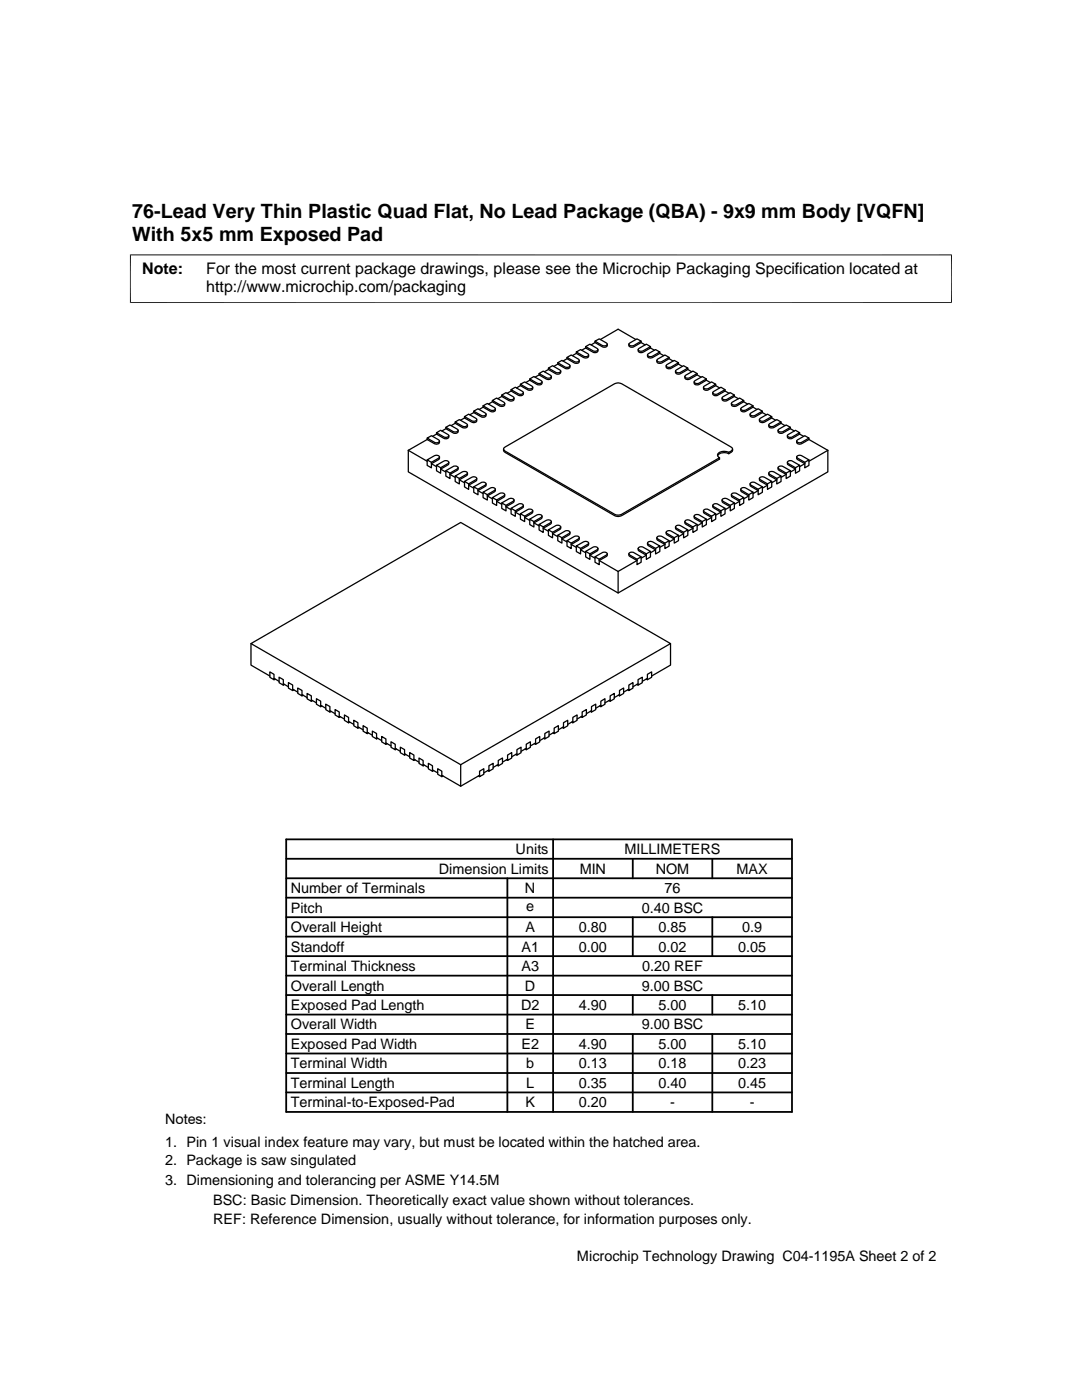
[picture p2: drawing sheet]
<svg xmlns="http://www.w3.org/2000/svg" width="216mm" height="279mm" viewBox="0 0 216 279" stroke-linecap="round" stroke-linejoin="round" font-family="sans-serif">
<g fill="none" stroke="#000" stroke-width=".25">
<path d="M98.3 79.9v.3l1.6 .9 .6-.1 .2-.5M98.3 79.9l.8-.5 1.4 .9 .2 .2-.2 .3h-.6zM100.1 78.8v.3l1.6 .9 .7-.1 .2-.5M100.1 78.8l.9-.4 1.4 .8 .2 .2-.4 .4h-.5zM100.1 79.1l-.8 .5M102 77.8v.2l1.6 1 .7-.1 .1-.5M102 77.8l.8-.5 1.6 1.1-.3 .3h-.5zM102 78l-.8 .5M103.8 76.7v.3l1.7 .9 .6-.1 .2-.5M103.8 76.7l.9-.5 1.4 .8 .2 .3-.2 .2-.6 .1zM103.8 77l-.7 .4M105.7 75.6v.3l1.6 .9 .7-.1 .2-.5"/>
<path d="M105.7 75.6l.8-.5 1.5 .9 .2 .2-.2 .3h-.7zM105.7 75.9l-.8 .4M107.6 74.5v.3l1.6 .9 .6-.1 .2-.5M107.6 74.5l.8-.4 1.4 .8 .2 .2-.3 .4h-.5zM107.6 74.8l-.8 .5M109.4 73.5v.2l1.6 1 .7-.1 .2-.5M109.4 73.5l.9-.5 1.6 1.1-.4 .3h-.5zM109.4 73.7l-.8 .5M111.3 72.4v.3l1.6 .9h.5l.3-.2v-.4M111.3 72.4l.8-.5 1.5 .8 .1 .4-.3 .2h-.5zM111.3 72.7l-.8 .4M113.1 71.3v.3l1.7 .9 .6-.1 .2-.5"/>
<path d="M113.1 71.3l.9-.5 1.4 .9 .2 .2-.3 .3h-.5zM113.1 71.6l-.7 .5M115 70.3v.2l1.6 .9h.7l.2-.6M115 70.3l.8-.5 1.5 .8 .2 .2-.4 .4h-.5zM115 70.5l-.8 .5M116.9 69.2v.2l1.6 1 .6-.1 .2-.5M116.9 69.2l.8-.5 1.6 1.1-.3 .3h-.5zM116.9 69.4l-.8 .5M118.7 68.1v.3l1.7 .9 .6-.1 .2-.5M118.7 68.1l.9-.5 1.4 .9 .2 .2-.2 .2-.6 .1zM118.7 68.4l-.8 .4M119.8 67.8l3.5-2.1 3.6 2.1"/>
<path d="M125.5 68.6l1.6-1 .8 .5-1.6 .9-.6-.1zM127.4 69.6l1.6-.9 .8 .5-1.6 .9-.7-.1zM127.9 68.4l.8 .4M127.9 68.1v.3l-1.6 .9-.6-.1-.2-.1v-.4M129.2 70.7l1.6-.9 .9 .5-1.7 .9-.6-.1zM129.8 69.4l.8 .5M129.8 69.2v.2l-1.6 1-.7-.1-.2-.5M131.1 71.8l1.6-1 .8 .5-1.6 .9h-.7zM131.7 70.5l.7 .5M131.7 70.3v.2l-1.7 .9h-.6l-.2-.6M133 72.9l1.5-1 .9 .5-1.6 .9-.7-.1zM133.5 71.6l.8 .5"/>
<path d="M133.5 71.3v.3l-1.6 .9-.7-.1-.1-.5M134.8 73.9l1.6-.9 .8 .5-1.6 .9-.6-.1zM135.4 72.7l.8 .4M135.4 72.4v.3l-1.6 .9-.7-.1-.2-.5M136.7 75l1.6-.9 .8 .4-1.6 1-.7-.1zM137.2 73.7l.8 .5M137.2 73.5v.2l-1.6 1-.6-.1-.2-.5M138.5 76.1l1.6-1 .8 .5-1.6 .9h-.6zM139.1 74.8l.8 .5M139.1 74.5v.3l-1.6 .9-.7-.1-.1-.5M140.4 77.2l1.6-1 .8 .5-1.6 .9-.7-.1zM140.9 75.9l.9 .4"/>
<path d="M140.9 75.6v.3l-1.6 .9-.6-.1-.2-.1v-.4M142.3 78.2l1.5-.9 .9 .5-1.6 .9-.7-.1zM142.8 77l.8 .4M142.8 76.7v.3l-1.6 .9h-.5l-.3-.2v-.4M144.1 79.3l1.6-.9 .8 .4-1.6 1-.6-.1zM144.7 78l.8 .5M144.7 77.8v.2l-1.6 1-.7-.1-.2-.5M146.5 79.1l.8 .5M146.5 78.8v.3l-1.6 .9-.6-.1-.2-.5M148.4 79.9v.3l-1.6 .9-.7-.1-.2-.5M81.5 89.9l3.7 2.2M81.5 89.9v4.3l41.8 24.1 41.9-24.1v-4.3"/>
<path d="M85.2 91.8v1.1l.9 .5v-1.1M85.2 91.8l1.7-.9 .6 .1 .2 .2-.2 .2-1.4 .9zM85.2 87.7l-3.7 2.2M85.2 87.4v.3l1.7 .9 .6-.1 .2-.5M85.2 87.4l.9-.4 1.4 .8 .2 .2-.4 .3h-.4zM87.1 92.9v1.1l.8 .4v-1.1M87.1 92.9l1.6-1h.5l.4 .4-.2 .2-1.5 .8zM87.1 86.4v.2l1.6 .9h.7l.2-.5M87.1 86.4l.8-.5 1.5 .8 .2 .3-.4 .3h-.5zM87.1 86.6l-.8 .5M87.7 91.2l-.2 .5-1.4 .8 1 .6M89 85.3v.3l1.6 .9 .6-.1 .2-.1v-.4"/>
<path d="M89 85.3l.8-.5 1.6 1.1-.3 .3h-.5zM89 85.6l-.8 .4M89 93.9v1.1l.8 .5v-1.1M89 93.9l1.6-.9h.5l.3 .3-1.6 1.1zM89.6 92.3l-.2 .5-1.5 .8 1.1 .6M90.8 84.5l-.8 .4M90.8 84.2v.3l1.6 .9 .7-.1 .2-.5M90.8 84.2l.9-.5 1.4 .9 .2 .2-.4 .3h-.5zM90.8 95v1.1l.9 .5v-1.1M90.8 95l1.6-.9 .7 .1 .2 .2-1.6 1.1zM91.4 93.3l-.2 .6-1.4 .8 1 .6M92.7 83.1v.3l1.6 .9 .7-.1 .1-.1v-.4"/>
<path d="M92.7 83.1l.8-.4 1.5 .8 .1 .3-.3 .3h-.5zM92.7 83.4l-.8 .5M92.7 96.1v1.1l.8 .5v-1.1M92.7 96.1l1.6-.9h.5l.3 .2-.1 .3-1.5 .9zM93.3 94.4l-.2 .5-1.4 .9 1 .6M94.5 82.1v.2l1.7 .9h.6l.2-.2v-.3M94.5 82.1l.9-.5 1.6 .9v.3l-.4 .2h-.4zM94.5 82.3l-.8 .5M94.5 97.2v1.1l.9 .4v-1.1M94.5 97.2l1.7-1h.4l.4 .3-.2 .3-1.4 .8zM95.1 95.5v.4l-.1 .1-1.5 .8 1 .6M96.4 81v.3l1.6 .9 .7-.1 .1-.5"/>
<path d="M96.4 81l.8-.5 1.5 .8 .1 .3-.1 .2-.7 .1zM96.4 81.3l-.8 .4M96.4 98.2v1.1l.8 .5v-1.1M96.4 98.2l1.6-.9h.5l.3 .3-1.6 1.1zM97 96.6v.4l-1.6 .9 1 .6M98.3 80.2l-.8 .4M98.3 99.3v1.1l.8 .5v-1.1M98.3 99.3l1.6-.9 .6 .1 .2 .2-.2 .3-1.4 .8zM98.8 97.6l-.1 .5-1.5 .9 1.1 .6M100.5 89.6v.5l.3 .2 21.8 12.6a1.53 1.53 0 0 0 1.4 0l19.6-11.3v-.2M100.5 89.4l22.1-12.8a1.53 1.53 0 0 1 1.4 0l21.9 12.6 .3 .4a.87 .87 0 0 1-1.2 .5 1.33 1.33 0 0 0-1.8 .7l.4 .6-19.6 11.2a1.53 1.53 0 0 1-1.4 0l-21.8-12.6-.3-.2zM100.7 98.7l-.2 .5-1.4 .9 1 .5"/>
<path d="M102.6 99.8l-.2 .5-1.4 .8 1 .6M144.1 99.8l.2 .5 1.4 .8-1 .6M144.1 99.7l.3-.2h.5l1.6 .9-.8 .5-1.4-.9zM145.4 90.3v.3M145.9 98.7l.2 .5 1.5 .9-1.1 .5M146 80.4l1.6-1 .8 .5-1.6 .9h-.7zM146 98.6l.3-.2h.5l1.6 .9-.8 .5-1.5-.8zM146.2 89.6l-.1 .5-.7 .5-.8-.3a1.4 1.4 0 0 0-1.4 .7M147.8 97.6l.2 .5 1.4 .9-1 .6M147.8 81.5l1.6-1 .9 .5-1.7 .9-.6-.1zM147.8 97.5l.4-.2h.4l1.7 .9-.9 .5-1.4-.8zM148.4 80.2l.8 .4"/>
<path d="M148.4 99.3v1.1l-.8 .5v-1.1M149.7 96.6v.4l1.6 .9-1 .6M149.7 82.5l1.6-.9 .8 .5-1.6 .9-.7-.1zM149.7 96.5l.3-.3h.5l1.6 1-.8 .4-1.5-.8zM150.3 81.3l.7 .4M150.3 81v.3l-1.7 .9-.6-.1-.2-.5M150.3 98.2v1.1l-.9 .5v-1.1M151.5 95.5l.2 .5 1.4 .8-1 .6M151.6 83.6l1.5-.9 .9 .4-1.6 1-.7-.1zM151.6 95.4l.3-.2h.5l1.6 .9-.9 .5-1.4-.9zM152.1 82.3l.8 .5M152.1 82.1v.2l-1.6 .9h-.7l-.1-.5"/>
<path d="M152.1 97.2v1.1l-.8 .4v-1.1M153.4 94.4l.2 .5 1.4 .9-1 .6M153.4 84.7l1.6-1 .9 .5-1.7 .9-.6-.1zM153.4 94.3l.4-.2h.4l1.7 .9-.9 .5-1.4-.8zM154 83.4l.8 .5M154 83.1v.3l-1.6 .9-.7-.1-.2-.5M154 96.1v1.1l-.9 .5v-1.1M155.3 93.3v.4l.1 .2 1.5 .8-1 .6M155.3 85.8l1.6-1 .8 .5-1.6 .9-.7-.1zM155.3 93.2l.3-.2h.5l1.6 .9-.8 .5-1.6-.9zM155.9 84.5l.7 .4M155.9 84.2v.3l-1.7 .9-.6-.1-.2-.5"/>
<path d="M155.9 95v1.1l-.9 .5v-1.1M157.1 92.3v.4l1.6 .9-1 .6M157.1 86.8l1.6-.9 .9 .5-1.7 .9-.6-.1zM157.1 92.2l.4-.3h.4l1.7 1-.9 .4-1.4-.8zM157.7 85.6l.8 .4M157.7 85.3v.3l-1.6 .9h-.5l-.3-.2v-.4M157.7 93.9v1.1l-.8 .5v-1.1M159 91.2l.2 .5 1.4 .8-1 .6M159 91.1l.3-.2h.5l1.6 .9-.8 .5-1.4-.9zM159 87.9l1.6-.9 .8 .4-1.6 .9h-.6zM159.6 86.4v.2l-1.7 .9h-.6l-.2-.2v-.3M159.6 86.6l.8 .5"/>
<path d="M159.6 92.9v1.1l-.9 .4v-1.1M161.4 87.7l3.8 2.2M161.4 91.8v1.1l-.8 .5v-1.1M161.4 87.4v.3l-1.6 .9-.6-.1-.2-.5M165.2 89.9l-3.8 2.2M100.1 100.4v1.1l.9 .5v-1.1M100.1 100.4l1.6-.9h.7l.2 .3-.2 .2-1.4 .9zM102 101.5v1.1l.8 .4v-1.1M102 101.5l1.6-1h.5l.3 .4-.1 .2-1.5 .8zM103.8 102.5v1.1l.9 .5v-1.1M103.8 102.5l1.7-.9h.4l.4 .3-1.6 1.1zM104.4 100.9v.4l-1.6 .9 1 .6"/>
<path d="M105.7 103.6v1.1l.8 .5v-1.1M105.7 103.6l1.6-.9 .7 .1 .2 .2-.2 .3-1.5 .8zM106.3 101.9l-.2 .5-1.4 .9 1 .6M107.6 104.7v1.1l.8 .5v-1.1M107.6 104.7l1.6-.9h.5l.3 .3-1.6 1.1zM108.2 103l-.2 .5-1.5 .9 1.1 .5M109.4 105.7v1.1l.9 .5v-1.1M109.4 105.7l1.6-.9h.5l.4 .4-.2 .2-1.4 .8zM110 104.1l-.2 .5-1.4 .8 1 .6M111.3 106.8v1.1l.8 .5v-1.1M111.3 106.8l1.6-.9h.5l.3 .2v.3l-1.6 .9zM111.9 105.2l-.1 .4-1.5 .9 1 .6"/>
<path d="M113.1 107.9v1.1l.9 .5v-1.1M113.1 107.9l1.7-.9 .6 .1 .2 .2-1.6 1.1zM113.7 106.2v.4l-.1 .1-1.5 .9 1 .6M115 109v1.1l.8 .5v-1.1M115 109l1.6-.9h.7l.2 .3-.2 .2-1.5 .9zM115.6 107.3l-.2 .5-1.4 .8 1 .6M116.9 110v1.1l.8 .5v-1.1M116.9 110l1.6-.9h.5l.3 .4-.2 .2-1.4 .8zM117.5 108.4l-.2 .5-1.5 .8 1.1 .6M118.7 111.1l1.7-.9h.4l.4 .3-1.6 1.1zM118.7 111.1v1.1l.9 .5v-1.1M119.3 109.5v.4l-1.6 .9 1 .6"/>
<path d="M121.2 110.5l-.2 .5-1.4 .9 3.7 2.1M123.3 114v4.3M125.5 110.5l.2 .5 1.4 .9-3.8 2.1M125.5 110.4l.3-.2h.5l1.6 .9-.8 .5-1.6-.9zM127.3 109.5l.2 .5 1.5 .8-1.1 .6M127.4 109.3l.3-.2h.5l1.6 .9-.8 .5-1.5-.8zM127.9 111.1v1.1l-.8 .5v-1.1M129.2 108.4l.2 .5 1.4 .8-1 .6M129.2 108.3l.4-.2h.4l1.7 .9-.9 .5-1.4-.9zM129.8 110v1.1l-.8 .5v-1.1M131.1 107.3l.1 .5 1.5 .8-1 .6M131.1 107.2l.3-.2h.5l1.6 .9-.8 .5-1.5-.9z"/>
<path d="M131.7 109v1.1l-.9 .5v-1.1M132.9 106.2l.2 .5 1.4 .9-1 .6M133 106.1l.3-.2h.5l1.6 .9-.9 .5-1.4-.8zM133.5 107.9v1.1l-.8 .5v-1.1M134.8 105.2v.4l1.6 .9-1 .6M134.8 105.1l.3-.3h.5l1.6 .9-.8 .5-1.4-.8zM135.4 106.8v1.1l-.9 .5v-1.1M136.7 104.1l.1 .5 1.5 .8-1.1 .6M136.7 104l.3-.2h.5l1.6 .9-.8 .5-1.5-.9zM137.2 105.7v1.1l-.8 .5v-1.1M138.5 103v.4l.2 .1 1.4 .9-1 .5M138.5 102.9l.4-.2h.4l1.6 .9-.8 .5-1.4-.8z"/>
<path d="M139.1 104.7v1.1l-.8 .5v-1.1M140.4 101.9v.4l.1 .1 1.5 .9-1.1 .6M140.4 101.8l.3-.2h.5l1.6 .9-.8 .5-1.6-.9zM140.9 103.6v1.1l-.8 .5v-1.1M142.2 100.9l.1 .4 1.5 .9-1 .6M142.3 100.8l.3-.3h.5l1.6 1-.9 .4-1.4-.8zM142.8 102.5v1.1l-.8 .5v-1.1M144.7 101.5v1.1l-.9 .4v-1.1M146.5 100.4v1.1l-.8 .5v-1.1M50.1 128.4l41.8-24.1 41.9 24.1-41.9 24.2zM50.1 128.4v4.3l3.7 2.2M53.8 134.1l.9 .5v1.1l-.9-.5z"/>
<path d="M54.7 135.4l1 .6M54.9 135.5l-.2 .2M55.7 135.1l.8 .5v1.1l-.8-.5zM56.5 136.5l1.1 .6M56.8 136.6l-.3 .1M57.6 136.2l.8 .5v1.1l-.8-.5zM58.4 137.5l1 .6M58.6 137.7l-.2 .1M59.4 137.3l.9 .5v1.1l-.9-.5zM60.3 138.6l1 .6M60.5 138.7l-.2 .2M61.3 138.4l.8 .5v1.1l-.8-.5z"/>
<path d="M62.1 139.7l1 .6M62.4 139.8l-.3 .2M63.1 139.4l.9 .5v1.1l-.9-.5zM119.9 139.9l.8-.5v1.1l-.8 .5zM121.5 139.8l.3 .2M121.8 138.9l.8-.5v1.1l-.8 .5zM121.8 139.7l-1.1 .6M123.4 138.7l.2 .2M123.6 137.8l.8-.5v1.1l-.8 .5zM123.6 138.6l-1 .6M125.2 137.7l.3 .1M125.5 136.7l.8-.5v1.1l-.8 .5z"/>
<path d="M125.5 137.5l-1.1 .6M127.1 136.6l.2 .1M127.3 135.6l.9-.5v1.1l-.9 .5zM127.3 136.5l-1 .6M128.9 135.5l.3 .2M129.2 134.6l.8-.5v1.1l-.8 .5zM129.2 135.4l-1 .6M133.8 128.4v4.3l-3.8 2.2M64 140.8l1 .6M64.2 140.9l-.2 .1M65 140.5l.8 .5v1.1l-.8-.5zM65.8 141.8l1.1 .6"/>
<path d="M66.1 142l-.3 .1M66.9 141.6l.8 .5v1.1l-.8-.5zM67.7 142.9l1 .6M67.9 143l-.2 .2M68.7 142.7l.9 .5v1.1l-.9-.5zM69.6 144l1 .6M69.8 144.1l-.2 .2M70.6 143.7l.8 .5v1.1l-.8-.5zM71.4 145.1l1.1 .5M71.6 145.2l-.2 .1M72.5 144.8l.8 .5v1.1l-.8-.5zM73.3 146.1l1 .6"/>
<path d="M73.5 146.3l-.2 .1M74.3 145.9l.8 .5v1.1l-.8-.5zM75.1 147.2l1.1 .6M75.4 147.3l-.3 .2M76.2 147l.8 .5v1l-.8-.4zM77 148.3l1 .6M77.2 148.4l-.2 .1M78 148l.9 .5v1.1l-.9-.5zM78.9 149.4l1 .5M79.1 149.5l-.2 .1M79.9 149.1l.8 .5v1.1l-.8-.5zM80.7 150.4l1 .6"/>
<path d="M81 150.6l-.3 .1M81.7 150.2l.9 .5v1.1l-.9-.5zM82.6 151.5l1 .6M82.8 151.6l-.2 .2M83.6 151.3l.8 .5v1l-.8-.4zM84.4 152.6l1.1 .6M84.7 152.7l-.3 .1M85.5 152.3l.8 .5v1.1l-.8-.5zM86.3 153.6l1 .6M86.5 153.8l-.2 .1M87.3 153.4l.9 .5v1.1l-.9-.5zM88.4 154.9l-.2 .1"/>
<path d="M91.9 152.6v4.3l-3.7-2.2M95.5 154.9l.2 .1M95.7 153.9l.8-.5v1.1l-.8 .5zM95.7 154.7l-3.8 2.2M97.3 153.8l.3 .1M97.6 152.8l.8-.5v1.1l-.8 .5zM97.6 153.6l-1.1 .6M99.2 152.7l.2 .1M99.4 151.8l.9-.5v1.1l-.9 .4zM99.4 152.6l-1 .6M101 151.6l.3 .2M101.3 150.7l.8-.5v1.1l-.8 .5z"/>
<path d="M101.3 151.5l-1 .6M102.9 150.6l.2 .1M103.1 149.6l.9-.5v1.1l-.9 .5zM103.1 150.4l-1 .6M104.8 149.5l.2 .1M105 148.5l.8-.5v1.1l-.8 .5zM105 149.4l-1 .5M106.6 148.4l.3 .1M106.9 147.5l.8-.5v1.1l-.8 .4zM106.9 148.3l-1.1 .6M108.5 147.3l.2 .2M108.7 146.4l.9-.5v1.1l-.9 .5z"/>
<path d="M108.7 147.2l-1 .6M110.3 146.3l.3 .1M110.6 145.3l.8-.5v1.1l-.8 .5zM110.6 146.1l-1 .6M112.2 145.2l.2 .1M112.4 144.2l.9-.5v1.1l-.9 .5zM112.4 145.1l-1 .5M114.1 144.1l.2 .2M114.3 143.2l.8-.5v1.1l-.8 .5zM114.3 144l-1 .6M115.9 143l.3 .2M116.2 142.1l.8-.5v1.1l-.8 .5z"/>
<path d="M116.2 142.9l-1.1 .6M117.8 142l.2 .1M118 141l.9-.5v1.1l-.9 .5zM118 141.8l-1 .6M119.7 140.9l.2 .1M119.9 140.8l-1 .6"/>
</g>
<path d="M26 50.8v9.7M189.9 50.8v9.7M189.9 50.9h-164M25.9 60.4h164" fill="none" stroke="#000" stroke-width=".2"/>
<g fill="none" stroke="#000" stroke-width=".36">
<path d="M57.1 179.2h100.9M57.1 175.3h100.9M57.1 171.4h100.9M57.1 167.5h100.9v54.4h-100.9zM101.2 175.3v46.6M110.4 167.5v54.4M126.3 171.4v3.9M142.1 171.4v3.9M57.1 186.9h100.9M57.1 183h100.9M57.1 198.6h100.9M57.1 194.7h100.9"/>
<path d="M57.1 190.8h100.9M126.3 183v7.8M126.3 198.6v3.9M142.1 183v7.8M142.1 198.6v3.9M57.1 214.1h100.9M57.1 206.4h100.9M57.1 202.5h100.9M57.1 210.2h100.9M57.1 218h100.9M126.3 206.4v15.5M142.1 206.4v15.5"/>
</g>
<g font-size="3.9">
<text x="26.4" y="43.5">76-Lead Very Thin Plastic Quad Flat, No Lead Package (QBA) - 9x9 mm Body [VQFN]</text>
<text x="26.4" y="48">With 5x5 mm Exposed Pad</text>
</g>
<g font-size="3.2">
<text x="28.4" y="54.6">Note:</text>
<text x="41.1" y="58.3">http://www.microchip.com/packaging</text>
<text x="41.1" y="54.6">For the most current package drawings, please see the Microchip Packaging Specification located at</text>
</g>
<g font-size="2.9">
<text x="102.9" y="170.5">Units</text>
<text x="124.6" y="170.5">MILLIMETERS</text>
<text x="58" y="178.2">Number of Terminals</text>
<text x="87.6" y="174.4">Dimension Limits</text>
<text x="104.8" y="178.2">N</text>
<text x="115.7" y="174.4">MIN</text>
<text x="130.8" y="174.4">NOM</text>
<text x="132.6" y="178.2">76</text>
<text x="147" y="174.4">MAX</text>
<text x="58" y="182.1">Pitch</text>
<text x="105" y="181.8">e</text>
<text x="128" y="182.1">0.40 BSC</text>
<text x="58" y="186">Overall Height</text>
<text x="58" y="189.9">Standoff</text>
<text x="104.1" y="189.9">A1</text>
<text x="104.8" y="186">A</text>
<text x="115.5" y="186">0.80</text>
<text x="115.5" y="189.9">0.00</text>
<text x="131.4" y="186">0.85</text>
<text x="131.4" y="189.9">0.02</text>
<text x="147.3" y="189.9">0.05</text>
<text x="148.1" y="186">0.9</text>
<text x="58" y="193.8">Terminal Thickness</text>
<text x="58" y="197.7">Overall Length</text>
<text x="104.1" y="193.8">A3</text>
<text x="104.8" y="197.7">D</text>
<text x="128" y="197.7">9.00 BSC</text>
<text x="128.1" y="193.8">0.20 REF</text>
<text x="58" y="201.6">Exposed Pad Length</text>
<text x="104" y="201.6">D2</text>
<text x="115.5" y="201.6">4.90</text>
<text x="131.4" y="201.6">5.00</text>
<text x="147.3" y="201.6">5.10</text>
<text x="58" y="205.4">Overall Width</text>
<text x="58" y="209.3">Exposed Pad Width</text>
<text x="104" y="209.3">E2</text>
<text x="104.8" y="205.4">E</text>
<text x="115.5" y="209.3">4.90</text>
<text x="128" y="205.4">9.00 BSC</text>
<text x="131.4" y="209.3">5.00</text>
<text x="147.3" y="209.3">5.10</text>
<text x="58" y="213.2">Terminal Width</text>
<text x="105" y="213.2">b</text>
<text x="115.5" y="213.2">0.13</text>
<text x="131.4" y="213.2">0.18</text>
<text x="147.3" y="213.2">0.23</text>
<text x="58" y="217.1">Terminal Length</text>
<text x="58" y="221">Terminal-to-Exposed-Pad</text>
<text x="104.8" y="221">K</text>
<text x="105" y="217.1">L</text>
<text x="115.5" y="217.1">0.35</text>
<text x="115.5" y="221">0.20</text>
<text x="131.4" y="217.1">0.40</text>
<text x="133.7" y="221">-</text>
<text x="147.3" y="217.1">0.45</text>
<text x="149.6" y="221">-</text>
<text x="32.9" y="224.3">Notes:</text>
<text x="32.9" y="228.9">1. Pin 1 visual index feature may vary, but must be located within the hatched area.</text>
<text x="32.9" y="232.6">2. Package is saw singulated</text>
<text x="32.9" y="236.5">3. Dimensioning and tolerancing per ASME Y14.5M</text>
<text x="42.5" y="244.3">REF: Reference Dimension, usually without tolerance, for information purposes only.</text>
<text x="42.5" y="240.6">BSC: Basic Dimension. Theoretically exact value shown without tolerances.</text>
<text x="115.1" y="251.7">Microchip Technology Drawing C04-1195A Sheet 2 of 2</text>
</g>
</svg>
